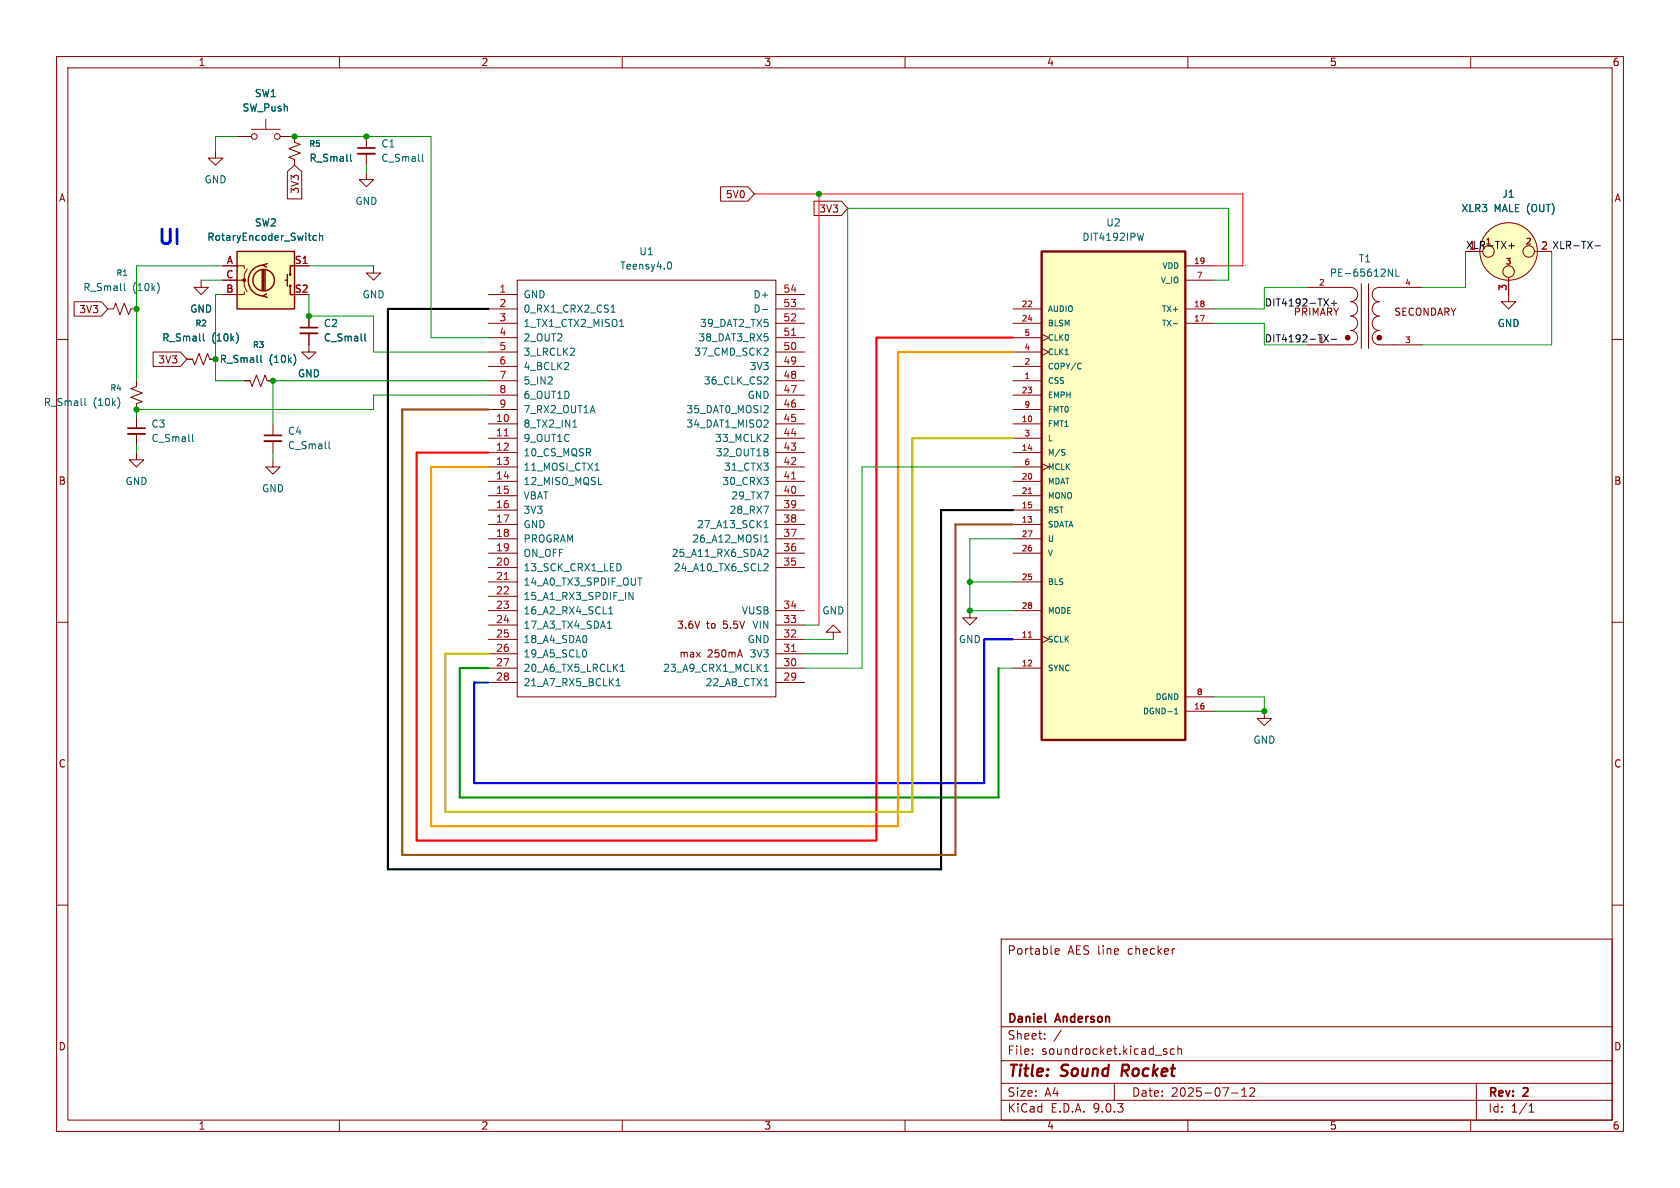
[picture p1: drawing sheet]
<svg xmlns="http://www.w3.org/2000/svg" width="297mm" height="210mm" viewBox="0 0 297 210" stroke-linecap="round" stroke-linejoin="round" font-family="sans-serif">
<g fill="none" stroke="#840000" stroke-width=".18">
<path d="M10 10h277v190h-277zM12 12h273v186h-273zM60 10v2M110 10v2M160 10v2M210 10v2M260 10v2M41.9 24.1h2.5M44.4 22.9h5.1M47 21.1v1.8M49.5 24.1h2.6v1l1 .4-2 .8 2 .8-2 .7 1 .4v1M64.8 24.1v2.1"/>
<path d="M64.8 27.2v2M19 54.6h1.1l.3-1 .8 2 .8-2 .7 2 .4-1h1M35.6 49.5v1.3h1.2l-1.2 1.3-1.3-1.3h1.3M54.6 58.9v3.3h1.3l-1.3 1.3-1.3-1.3h1.3M54.6 55.9v2M66 47v1.3h1.3l-1.3 1.2-1.2-1.2h1.2M86.4 54.6h5M86.4 52.1h5M86.4 57.2h5M86.4 59.7h5M91.4 49.5h45.8v73.7h-45.8zM137.2 54.6h5"/>
<path d="M137.2 52.1h5M137.2 57.2h5M137.2 59.7h5M10 60h2M24.1 67.3v1l-1 .4 2 .8-2 .7 2 .8-1 .4v1M24.1 73.7v2M24.1 76.7v2M33 63.5h1l.4 1 .8-2 .7 2 .8-2 .4 1h1M43.2 67.3h1l.4 1 .7-2 .8 2 .8-2 .3 1h1.1M48.3 74.9v2.1M48.3 78v2M86.4 62.2h5"/>
<path d="M86.4 64.8h5M86.4 67.3h5M86.4 69.9h5M86.4 72.4h5M86.4 74.9h5M86.4 77.5h5M137.2 62.2h5M137.2 64.8h5M137.2 67.3h5M137.2 69.9h5M137.2 72.4h5M137.2 74.9h5"/>
<path d="M137.2 77.5h5M285 60h2M24.1 80v1.3h1.3l-1.3 1.3-1.2-1.3h1.2M48.3 81.3v1.3h1.2l-1.2 1.2-1.3-1.2h1.3M86.4 80h5M86.4 82.6h5M86.4 85.1h5M86.4 87.6h5M86.4 90.2h5M86.4 92.7h5M86.4 95.3h5M86.4 97.8h5"/>
<path d="M137.2 80h5M137.2 82.6h5M137.2 85.1h5M137.2 87.6h5M137.2 90.2h5M137.2 92.7h5M137.2 95.3h5M137.2 97.8h5M10 110h2M86.4 100.3h5M86.4 102.9h5M86.4 105.4h5"/>
<path d="M86.4 108h5M86.4 110.5h5M86.4 113h5M86.4 115.6h5M86.4 118.1h5M137.2 100.3h5M137.2 108h5M137.2 110.5h5M137.2 113h5M137.2 115.6h5M137.2 118.1h5M171.4 108v1.2h1.3l-1.3 1.3-1.2-1.3h1.2"/>
<path d="M285 110h2M86.4 120.7h5M137.2 120.7h5M10 160h2M177 166h108v32h-108zM186.5 168.2l.7-.1v-.3l-.5-.1-.2 .2 .1 .7h.6M207.5 167.7h.2M285 160h2M60 198v2M110 198v2M160 198v2M177 194.5h108"/>
<path d="M177 191.5h108M177 187.5h108M177 181.5h108M182.5 186.3v.1M182.5 185.5v.1M184.7 183.6v.1M184.7 182.8v.1M187.6 182.1l-1.3 2M197 191.5v3M205.9 185.9l.3 .1 .1 .2-.2 .2h-.3M205.9 185.4l.3 .1M207.6 185.5l-.4-.1-.3 .3v.4l.1 .2h.6"/>
<path d="M208.2 185.5l.3-.1 .3 .1 .1 .9M208.2 184.9v1.5M210 198v2M217.7 193.2h1.2M219.5 193.8h.9M219.5 192.7l.5-.4v1.5M221 192.4l.5-.1 .2 .1 .1 .3-.9 1.1h.9M260 198v2M261 191.5v6.5M270.3 196.6h.9M270.3 195.5l.4-.4v1.5"/>
<circle cx="45" cy="24.1" r=".51"/>
<circle cx="49" cy="24.1" r=".51"/>
</g>
<path d="M198.5 188.2l-.2 2" fill="none" stroke="#840000" stroke-width=".4"/>
<path d="M63.2 26.2h3.1M53.1 57.9h3M22.6 75.7h3.1M46.7 77h3.1M184.8 180.6l.2 .1" fill="none" stroke="#840000" stroke-width=".3"/>
<path d="M63.2 27.2h3.1M53.1 58.9h3M22.6 76.7h3.1M46.7 78h3.1" fill="none" stroke="#840000" stroke-width=".33"/>
<g fill="none" stroke="#006464" stroke-width=".18">
<path d="M62 27.2v1.1l.2 .2M74.7 27.3v1l.2 .2M22 50.1v1.1l.2 .2M27.8 50a1.49 1.49 0 0 1 0 1.8M36 59v1.1l.1 .2M41.8 58.9a1.49 1.49 0 0 1 0 1.8M64.5 59v1.1l.2 .2M108 55.2h.8M108.2 54.2l.2-.3v1.3M109.5 57.7h.8M118.3 46.3a.68 .68 0 0 1 .4 .6 .68 .68 0 0 1-.4 .7M134.8 54.7h.9"/>
<path d="M135.7 59.6v.5M15 70.4v1.1l.2 .2M20.9 70.3a1.49 1.49 0 0 1 0 1.8M34 76.8v1.1l.2 .2M46.1 62.8v1.1l.2 .2M52 62.7a1.49 1.49 0 0 1 0 1.8M58.2 78.1v1l.1 .2M101.3 75.5h.7M135 62.8h.8M135.6 66.6l.2 .3-.1 .3-.7 .7h.8M135.7 74.3l.1 .2-.1 .3-.7 .7h.8M135.7 71.8l.1 .1-.1 .3-.7 .8h.8"/>
<path d="M135.7 76.8l.1 .2-.1 .3-.7 .7h.8M135.7 61.7v.4M105.2 83.1h.7M109.7 99.8l.1 .4-.1 .5M135 89.5h.9l-.6 1.2M135.1 92.4l.3-.4v1.3M135.1 93.3h.7M135.1 94.9l.3-.3v1.2M135.1 95.8h.7M135.3 97.1l.4 .1 .1 .3-.8 .9h.8M135.3 99.6l.4 .1 .1 .3-.8 .9h.8M103.5 114.9l.2 .5-.2 .7"/>
<path d="M103.7 112.6v.8M107.4 111.1h.7M107.6 108.5h.7M107.6 107.6l.4-.3v1.2M107.6 110l.1-.2v1.3M109.7 118.7h.7M109.7 117.8l.3-.4v1.3M111.2 104.7l.7 1.3v-1.3M112.8 102.2h.7M135.1 118.7h.7M135.1 117.8l.3-.4v1.3M108.9 121.2h.8"/>
<path d="M108.9 120.3l.4-.3v1.2M135.1 121.2h.7"/>
</g>
<path d="M139.9 59.3h.8M89.1 77.1h.8M139.9 84.7h.8M89.1 102.5h.8M139.9 115.2h.8" fill="none" stroke="#a90000" stroke-width=".18"/>
<path d="M184.1 44.5h25.4v86.3h-25.4z" fill="#ffffc2"/>
<path d="M184.1 44.5h25.4v86.3h-25.4z" fill="none" stroke="#840000" stroke-width=".41"/>
<g fill="none" stroke="#840000" stroke-width=".18">
<path d="M38.1 26.7v1.2h1.3l-1.3 1.3-1.3-1.3h1.3M179.1 54.6h5M179.1 57.2h5M179.1 59.7h5M184.1 59.1l1.3 .6-1.3 .6M209.5 54.6h5.1M209.5 57.2h5.1M209.5 47h5.1M209.5 49.5h5.1M231.1 50.8h7.7a1.27 1.27 0 0 1 1.2 1.3 1.27 1.27 0 0 1-1.2 1.2 1.27 1.27 0 0 1 1.2 1.3 1.27 1.27 0 0 1-1.2 1.3 1.27 1.27 0 0 1 1.2 1.3 1.27 1.27 0 0 1-1.2 1.2 1.27 1.27 0 0 1 1.2 1.3 1.27 1.27 0 0 1-1.2 1.3h-7.7M240.7 50.2v11.4M241.9 50.2v11.4"/>
<path d="M251.5 50.8h-7.7a1.27 1.27 0 0 0-1.2 1.3 1.27 1.27 0 0 0 1.2 1.2 1.27 1.27 0 0 0-1.2 1.3 1.27 1.27 0 0 0 1.2 1.3 1.27 1.27 0 0 0-1.2 1.3 1.27 1.27 0 0 0 1.2 1.2 1.27 1.27 0 0 0-1.2 1.3 1.27 1.27 0 0 0 1.2 1.3h7.7M266.7 49v4.3h1.3l-1.3 1.3-1.3-1.3h1.3M271.3 44.5h.5M179.1 62.2h5M179.1 64.8h5M179.1 67.3h5M179.1 69.9h5M179.1 72.4h5M179.1 74.9h5M179.1 77.5h5M184.1 61.6l1.3 .6-1.3 .7M179.1 80h5"/>
<path d="M179.1 82.6h5M179.1 85.1h5M179.1 87.6h5M179.1 90.2h5M179.1 92.7h5M179.1 95.3h5M179.1 97.8h5M184.1 81.9l1.3 .7-1.3 .6M147.3 111.8h-1.3l1.3-1.3 1.3 1.3h-1.3v1.2M179.1 102.9h5M179.1 108h5M179.1 113h5"/>
<path d="M179.1 118.1h5M184.1 112.4l1.3 .6-1.3 .7M209.5 123.2h5.1M209.5 125.7h5.1M223.5 125.7v1.3h1.3l-1.3 1.3-1.3-1.3h1.3"/>
<circle cx="263.1" cy="44.4" r="1.02"/>
<circle cx="266.7" cy="44.5" r="5.1"/>
<circle cx="266.7" cy="48" r="1.02"/>
<circle cx="270.3" cy="44.4" r="1.02"/>
</g>
<path d="M202.2 41.2l-.3 1.3M207.4 57.2h.8M245.4 47.6l.8 1.2v-1.2M246.8 47.6v1.2h.6M187.9 79.5h.4M188.1 80l.2 .2-.2 .3M190.9 64.2l.2 .1M191.1 65.1l-.2 .1M207.7 126.2h.5M207.7 125.5l.2-.3v1" fill="none" stroke="#006464" stroke-width=".18"/>
<path d="M181.8 87.2h.6M181.8 112.6h.6" fill="none" stroke="#a90000" stroke-width=".18"/>
<g fill="none" stroke="#840000" stroke-width=".51">
<circle cx="238.3" cy="59.7" r=".25"/>
<circle cx="243.8" cy="59.7" r=".25"/>
</g>
<circle cx="266.7" cy="44.5" r="5.1" fill="#ffffc2" stroke="#ffffc2" stroke-width=".18"/>
<path d="M41.9 44.5h10.2v10.1h-10.2z" fill="#ffffc2"/>
<g fill="none" stroke="#840000" stroke-width=".25">
<path d="M41.9 44.5h10.2v10.1h-10.2zM46.4 47.8v3.5M46.6 46.9a2.73 2.73 0 0 0-2.7 2.7 2.73 2.73 0 0 0 2.7 2.7M46.6 47.8v3.5M46.9 47.8v3.5M47.1 51.9l-.6 .4 .7 .3M47.2 46.6l-.7 .3 .6 .3M50.4 49.5h.4M50.8 48.5v2M51.3 50.5v1.6h.8M52.1 47h-.8v1.5"/>
<circle cx="46.6" cy="49.5" r="1.9"/>
<circle cx="51.3" cy="50.5" r=".13"/>
<circle cx="51.3" cy="48.5" r=".13"/>
</g>
<g fill="none" stroke="#840000" stroke-width=".18">
<path d="M41.9 24.1h2.5M49.5 24.1h2.6v1M50.8 30.3l1.3-1.1 1.2 1.1v4.9h-2.5zM52.1 28.2v1M64.8 30.5v1.3h1.2l-1.2 1.2-1.3-1.2h1.3M127.4 33h4.8l1.1 1.3-1.1 1.3h-4.8zM143.9 35.6h4.8l1.2 1.2-1.2 1.3h-4.8zM13.1 53.3h4.8l1.1 1.3-1.1 1.3h-4.8zM39.4 47h3.8v.5M39.4 49.5h3.8v1l.5 1.1M43.2 51.6v.5h-3.8M43.7 47.5l-.5 1v1h-.5"/>
<path d="M52.1 47h2.5M54.6 55.9v2M54.6 58.9v2.1M266.7 49.5v2.6M27.1 62.2h4.8l1.1 1.3-1.1 1.3h-4.8zM33 63.5h1M37.1 63.5h1M43.2 67.3h1M47.2 67.3h1.1"/>
</g>
<circle cx="43.2" cy="49.5" r=".25" fill="#840000" stroke="#840000" stroke-width=".18"/>
<path d="M62 27.2v1.1l.2 .2M36 59v1.1l.1 .2M41.8 58.9a1.49 1.49 0 0 1 0 1.8M55.9 41.7l-.3-.1-.3 .3 .2 .5h.4M56.5 41.8l.2-.2 .3 .1v.8M56.5 41.2v1.3M64.5 59v1.1l.2 .2M46.1 62.8v1.1l.2 .2M52 62.7a1.49 1.49 0 0 1 0 1.8" fill="none" stroke="#006464" stroke-width=".18"/>
<path d="M234 59.2l.9 1.2M234 52.8l.9 1.3M234.9 59.2l-.9 1.2M234.9 52.8l-.9 1.3M235.4 60h.9M235.4 53.6h.9M235.8 53.1v1M266.7 43.5h1M267.2 43v.9M282 43.5h.9" fill="none" stroke="#0f0f0f" stroke-width=".18"/>
<path d="M86.4 118.1h-5.1v22.9h95.2v-22.9" fill="none" stroke="#009600" stroke-width=".38"/>
<path d="M179.1 113h-5.1v25.4h-90.2v-17.7h2.6" fill="none" stroke="#00f" stroke-width=".38"/>
<path d="M179.1 62.2h-20.4v83.9h-82.5v-63.5h10.2" fill="none" stroke="#f90" stroke-width=".38"/>
<path d="M86.4 54.6h-17.8v99.1h97.8v-63.5h12.7" fill="none" stroke="#000" stroke-width=".38"/>
<g fill="none" stroke="#009600" stroke-width=".18">
<path d="M41.9 24.1h-3.8v2.6M52.1 24.1h24.1v35.6h10.2M64.8 29.2v1.3M35.6 49.5h3.8M39.4 47h-15.3v20.3M39.4 52.1h-1.3v15.2h5.1M54.6 52.1v3.8h11.4v6.3h20.4M54.6 47h11.4M214.6 49.5h2.6v-12.7h-67.3v78.8h-7.7M214.6 57.2h8.9v3.8h7.6M231.1 50.8h-7.6v3.8h-8.9M259.1 44.5v6.3h-7.6"/>
<path d="M274.3 44.5v16.5h-22.8M24.1 78.7v1.3M86.4 69.9h-20.4v2.5h-41.9v1.3M86.4 67.3h-38.1v7.6M48.3 80v1.3M179.1 82.6h-26.7v35.5h-10.2M179.1 95.3h-7.7v12.7h7.7M142.2 113h5.1M142.2 110.5h2.6M171.4 102.9h7.7M176.5 118.1h2.6M214.6 123.2h8.9v2.5h-8.9"/>
</g>
<path d="M179.1 59.7h-24.2v88.9h-81.2v-68.6h12.7" fill="none" stroke="#f00" stroke-width=".38"/>
<path d="M86.4 72.4h-15.3v78.7h97.8v-58.4h10.2" fill="none" stroke="#955a00" stroke-width=".38"/>
<path d="M179.1 77.5h-17.8v66h-82.6v-27.9h7.7" fill="none" stroke="#c2c200" stroke-width=".38"/>
<path d="M133.3 34.3h86.4v12.7h-5.1M144.8 34.3v76.2" fill="none" stroke="#f00" stroke-width=".18"/>
<g fill="#009600" stroke="#009600" stroke-width=".18">
<circle cx="24.1" cy="72.4" r=".46"/>
<circle cx="24.1" cy="54.6" r=".46"/>
<circle cx="38.1" cy="63.5" r=".46"/>
<circle cx="171.4" cy="108" r=".46"/>
<circle cx="171.4" cy="102.9" r=".46"/>
<circle cx="144.8" cy="34.3" r=".46"/>
<circle cx="223.5" cy="125.7" r=".46"/>
<circle cx="48.3" cy="67.3" r=".46"/>
<circle cx="54.6" cy="55.9" r=".46"/>
<circle cx="52.1" cy="24.1" r=".46"/>
<circle cx="64.8" cy="24.1" r=".46"/>
</g>
<text font-size="3.5" fill="#0000c2" x="27.5" y="43.9">UI</text>
<g font-size="2.8" fill="#840000">
<text x="178" y="190.9">Title:</text>
<text x="187.7" y="190.9">Sound</text>
<text x="199.1" y="190.9">Rocket</text>
</g>
<g font-size="2.1" fill="#840000">
<text x="178" y="169">Portable</text>
<text x="188.7" y="169">AES line</text>
<text x="199.5" y="169">checker</text>
<text x="178" y="184">Sheet:</text>
<text x="178" y="181.2">Daniel</text>
<text x="186.7" y="181.2">Anderson</text>
<text x="178" y="186.7">File:</text>
<text x="184.1" y="186.7">soundrocket.kicad_sch</text>
<text x="178" y="196.9">KiCad</text>
<text x="178" y="194.1">Size:</text>
<text x="184.7" y="194.1">A4</text>
<text x="185.7" y="196.9">E.D.A.</text>
<text x="193.3" y="196.9">9.0.3</text>
<text x="200" y="194.1">Date:</text>
<text x="207" y="194.1">2025-07-12</text>
<text x="263" y="194.3">Rev:</text>
<text x="263" y="196.9">Id:</text>
<text x="267.1" y="196.9">1/1</text>
<text x="269.4" y="194.3">2</text>
</g>
<g font-size="1.8" fill="#840000">
<text x="35" y="11.9">1</text>
<text x="85" y="11.9">2</text>
<text x="135" y="11.9">3</text>
<text x="185" y="11.9">4</text>
<text x="235" y="11.9">5</text>
<text x="285" y="11.9">6</text>
<text x="10.3" y="35.9">A</text>
<text x="53" y="34.3" transform="rotate(-90 53 34.3)">3V3</text>
<text x="128.2" y="35.2">5V0</text>
<text x="285.3" y="35.9">A</text>
<text x="144.7" y="37.8">3V3</text>
<text x="259.1" y="44.1">XLR-TX+</text>
<text x="272.3" y="44.2">2 XLR-TX-</text>
<text x="13.9" y="55.6">3V3</text>
<text x="228.6" y="56">PRIMARY</text>
<text x="246.4" y="56">SECONDARY</text>
<text x="27.9" y="64.5">3V3</text>
<text x="10.3" y="85.9">B</text>
<text x="285.3" y="85.9">B</text>
<text x="119.6" y="111.4">3.6V</text>
<text x="124.9" y="111.4">to</text>
<text x="127.9" y="111.4">5.5V</text>
<text x="120" y="116.4">max</text>
<text x="125" y="116.4">250mA</text>
<text x="10.3" y="135.9">C</text>
<text x="285.3" y="135.9">C</text>
<text x="10.3" y="185.9">D</text>
<text x="285.3" y="185.9">D</text>
<text x="35" y="199.9">1</text>
<text x="85" y="199.9">2</text>
<text x="135" y="199.9">3</text>
<text x="185" y="199.9">4</text>
<text x="235" y="199.9">5</text>
<text x="285" y="199.9">6</text>
</g>
<g font-size="1.8" fill="#006464">
<text x="45" y="17.4">SW1</text>
<text x="42.8" y="19.9">SW_Push</text>
<text x="54.6" y="28.8">R_Small</text>
<text x="67.3" y="26.3">C1</text>
<text x="67.3" y="28.8">C_Small</text>
<text x="36.1" y="32.6">GND</text>
<text x="265.5" y="35.2">J1</text>
<text x="45" y="40.2">SW2</text>
<text x="62.7" y="36.4">GND</text>
<text x="195.5" y="40.2">U2</text>
<text x="258.3" y="37.7">XLR3</text>
<text x="264.1" y="37.7">MALE (OUT)</text>
<text x="36.5" y="42.8">RotaryEncoder_Switch</text>
<text x="109.5" y="47.9">Teensy4.0</text>
<text x="112.9" y="45.3">U1</text>
<text x="191.2" y="42.8">DIT4192IPW</text>
<text x="240.1" y="46.6">T1</text>
<text x="14.6" y="51.7">R_Small</text>
<text x="23.4" y="51.7">(10k)</text>
<text x="64" y="52.9">GND</text>
<text x="92.5" y="52.9">GND</text>
<text x="133.1" y="52.9">D+</text>
<text x="235" y="49.1">PE-65612NL</text>
<text x="33.5" y="55.5">GND</text>
<text x="57.2" y="58">C2</text>
<text x="92.5" y="55.5">0_RX1_CRX2_CS1</text>
<text x="92.5" y="58">1_TX1_CTX2_MISO1</text>
<text x="123.7" y="58">39_DAT2_TX5</text>
<text x="133.1" y="55.5">D-</text>
<text x="264.7" y="58">GND</text>
<text x="28.6" y="60.6">R_Small</text>
<text x="37.4" y="60.6">(10k)</text>
<text x="38.8" y="64.4">R_Small</text>
<text x="47.5" y="64.4">(10k)</text>
<text x="57.2" y="60.6">C_Small</text>
<text x="92.5" y="63.1">3_LRCLK2</text>
<text x="92.5" y="65.6">4_BCLK2</text>
<text x="92.5" y="60.6">2_OUT2</text>
<text x="122.6" y="63.1">37_CMD_SCK2</text>
<text x="123.4" y="60.6">38_DAT3_RX5</text>
<text x="132.4" y="65.6">3V3</text>
<text x="7.6" y="72">R_Small</text>
<text x="16.4" y="72">(10k)</text>
<text x="52.6" y="66.9">GND</text>
<text x="92.5" y="68.2">5_IN2</text>
<text x="92.5" y="70.7">6_OUT1D</text>
<text x="124.3" y="68.2">36_CLK_CS2</text>
<text x="132.1" y="70.7">GND</text>
<text x="26.7" y="75.8">C3</text>
<text x="50.8" y="77.1">C4</text>
<text x="92.5" y="73.3">7_RX2_OUT1A</text>
<text x="92.5" y="75.8">8_TX2_IN1</text>
<text x="121.2" y="73.3">35_DAT0_MOSI2</text>
<text x="121.2" y="75.8">34_DAT1_MISO2</text>
<text x="26.7" y="78.3">C_Small</text>
<text x="50.8" y="79.6">C_Small</text>
<text x="92.5" y="78.3">9_OUT1C</text>
<text x="92.5" y="80.9">10_CS_MQSR</text>
<text x="92.5" y="83.4">11_MOSI_CTX1</text>
<text x="126.3" y="78.3">33_MCLK2</text>
<text x="126.4" y="80.9">32_OUT1B</text>
<text x="127.9" y="83.4">31_CTX3</text>
<text x="22.1" y="86">GND</text>
<text x="46.2" y="87.2">GND</text>
<text x="92.5" y="86">12_MISO_MQSL</text>
<text x="92.5" y="88.5">VBAT</text>
<text x="127.6" y="86">30_CRX3</text>
<text x="129.2" y="88.5">29_TX7</text>
<text x="92.5" y="91">3V3</text>
<text x="92.5" y="93.6">GND</text>
<text x="123.1" y="93.6">27_A13_SCK1</text>
<text x="128.9" y="91">28_RX7</text>
<text x="92.5" y="96.1">PROGRAM</text>
<text x="92.5" y="98.7">ON_OFF</text>
<text x="92.5" y="101.2">13_SCK_CRX1_LED</text>
<text x="118.6" y="98.7">25_A11_RX6_SDA2</text>
<text x="119" y="101.2">24_A10_TX6_SCL2</text>
<text x="122.3" y="96.1">26_A12_MOSI1</text>
<text x="92.5" y="103.7">14_A0_TX3_SPDIF_OUT</text>
<text x="92.5" y="106.3">15_A1_RX3_SPDIF_IN</text>
<text x="92.5" y="108.8">16_A2_RX4_SCL1</text>
<text x="92.5" y="111.4">17_A3_TX4_SDA1</text>
<text x="92.5" y="113.9">18_A4_SDA0</text>
<text x="131" y="108.8">VUSB</text>
<text x="132.1" y="113.9">GND</text>
<text x="132.9" y="111.4">VIN</text>
<text x="145.3" y="108.8">GND</text>
<text x="169.4" y="113.9">GND</text>
<text x="92.5" y="116.4">19_A5_SCL0</text>
<text x="92.5" y="119">20_A6_TX5_LRCLK1</text>
<text x="117.1" y="119">23_A9_CRX1_MCLK1</text>
<text x="132.4" y="116.4">3V3</text>
<text x="92.5" y="121.5">21_A7_RX5_BCLK1</text>
<text x="124.6" y="121.5">22_A8_CTX1</text>
<text x="221.5" y="131.7">GND</text>
</g>
<g font-size="1.8" fill="#a90000">
<text x="40" y="46.7">A</text>
<text x="52" y="46.7">S1</text>
<text x="259.6" y="44.2">1</text>
<text x="272.3" y="44.2">2</text>
<text x="39.9" y="49.3">C</text>
<text x="39.9" y="51.8">B</text>
<text x="52" y="51.8">S2</text>
<text x="88.2" y="51.8">1</text>
<text x="138.4" y="51.8">54</text>
<text x="266.4" y="51.5" transform="rotate(-90 266.4 51.5)">3</text>
<text x="88.2" y="54.4">2</text>
<text x="88.2" y="56.9">3</text>
<text x="88.2" y="59.4">4</text>
<text x="138.4" y="54.4">53</text>
<text x="138.4" y="56.9">52</text>
<text x="138.4" y="59.4">51</text>
<text x="88.2" y="62">5</text>
<text x="88.2" y="64.5">6</text>
<text x="138.4" y="62">50</text>
<text x="138.4" y="64.5">49</text>
<text x="88.2" y="67.1">7</text>
<text x="88.2" y="69.6">8</text>
<text x="138.4" y="67.1">48</text>
<text x="138.4" y="69.6">47</text>
<text x="87.6" y="74.7">10</text>
<text x="87.6" y="77.2">11</text>
<text x="88.2" y="72.1">9</text>
<text x="138.4" y="72.1">46</text>
<text x="138.4" y="74.7">45</text>
<text x="138.4" y="77.2">44</text>
<text x="87.6" y="79.8">12</text>
<text x="87.6" y="82.3">13</text>
<text x="138.4" y="79.8">43</text>
<text x="138.4" y="82.3">42</text>
<text x="87.6" y="84.8">14</text>
<text x="87.6" y="87.4">15</text>
<text x="87.6" y="89.9">16</text>
<text x="138.4" y="84.8">41</text>
<text x="138.4" y="87.4">40</text>
<text x="138.4" y="89.9">39</text>
<text x="87.6" y="92.5">17</text>
<text x="87.6" y="95">18</text>
<text x="138.4" y="92.5">38</text>
<text x="138.4" y="95">37</text>
<text x="87.6" y="97.5">19</text>
<text x="87.6" y="100.1">20</text>
<text x="138.4" y="97.5">36</text>
<text x="138.4" y="100.1">35</text>
<text x="87.6" y="102.6">21</text>
<text x="87.6" y="105.2">22</text>
<text x="87.6" y="107.7">23</text>
<text x="138.4" y="107.7">34</text>
<text x="87.6" y="110.2">24</text>
<text x="87.6" y="112.8">25</text>
<text x="138.4" y="110.2">33</text>
<text x="138.4" y="112.8">32</text>
<text x="87.6" y="115.3">26</text>
<text x="87.6" y="117.9">27</text>
<text x="138.4" y="115.3">31</text>
<text x="138.4" y="117.9">30</text>
<text x="87.6" y="120.4">28</text>
<text x="138.4" y="120.4">29</text>
</g>
<g font-size="1.8" fill="#0f0f0f">
<text x="223.5" y="54.3">DIT4192-TX+</text>
<text x="223.5" y="60.6">DIT4192-TX-</text>
</g>
<g font-size="1.4" fill="#006464">
<text x="54.6" y="26.1">R5</text>
<text x="205.4" y="47.7">VDD</text>
<text x="20.5" y="49">R1</text>
<text x="205.1" y="50.3">V_IO</text>
<text x="34.4" y="57.9">R2</text>
<text x="185.2" y="55.3">AUDIO</text>
<text x="185.2" y="57.9">BLSM</text>
<text x="205.3" y="55.3">TX+</text>
<text x="205.3" y="57.9">TX-</text>
<text x="44.6" y="61.7">R3</text>
<text x="185.2" y="60.4">CLK0</text>
<text x="185.2" y="63">CLK1</text>
<text x="185.2" y="65.5">COPY/C</text>
<text x="19.4" y="69.3">R4</text>
<text x="185.2" y="68">CSS</text>
<text x="185.2" y="70.6">EMPH</text>
<text x="185.2" y="73.1">FMT0</text>
<text x="185.2" y="75.7">FMT1</text>
<text x="185.2" y="78.2">L</text>
<text x="185.2" y="80.7">M/S</text>
<text x="185.2" y="83.3">MCLK</text>
<text x="185.2" y="85.8">MDAT</text>
<text x="185.2" y="88.4">MONO</text>
<text x="185.2" y="90.9">RST</text>
<text x="185.2" y="93.4">SDATA</text>
<text x="185.2" y="96">U</text>
<text x="185.2" y="98.5">V</text>
<text x="185.2" y="103.6">BLS</text>
<text x="185.2" y="108.7">MODE</text>
<text x="185.2" y="113.8">SCLK</text>
<text x="185.2" y="118.8">SYNC</text>
<text x="204.2" y="123.9">DGND</text>
<text x="201.9" y="126.5">DGND-1</text>
</g>
<g font-size="1.4" fill="#a90000">
<text x="211" y="46.7">19</text>
<text x="211.5" y="49.3">7</text>
<text x="233.1" y="50.5">2</text>
<text x="248.3" y="50.5">4</text>
<text x="180.5" y="54.4">22</text>
<text x="180.5" y="56.9">24</text>
<text x="181" y="59.4">5</text>
<text x="211" y="54.4">18</text>
<text x="211" y="56.9">17</text>
<text x="181" y="62">4</text>
<text x="181" y="64.5">2</text>
<text x="233.1" y="60.7">1</text>
<text x="248.3" y="60.7">3</text>
<text x="180.5" y="69.6">23</text>
<text x="181" y="67.1">1</text>
<text x="180.5" y="74.7">10</text>
<text x="181" y="72.1">9</text>
<text x="181" y="77.2">3</text>
<text x="180.5" y="79.8">14</text>
<text x="181" y="82.3">6</text>
<text x="180.5" y="84.8">20</text>
<text x="180.5" y="87.4">21</text>
<text x="180.5" y="89.9">15</text>
<text x="180.5" y="92.5">13</text>
<text x="180.5" y="95">27</text>
<text x="180.5" y="97.5">26</text>
<text x="180.5" y="102.6">25</text>
<text x="180.5" y="107.7">28</text>
<text x="180.5" y="112.8">11</text>
<text x="180.5" y="117.9">12</text>
<text x="211" y="125.5">16</text>
<text x="211.5" y="122.9">8</text>
</g>
<text font-size="1.4" fill="#0f0f0f" x="262.5" y="43.5">1</text>
<g font-size="1.4" fill="#840000">
<text x="266" y="47">3</text>
<text x="269.6" y="43.5">2</text>
</g>
</svg>
